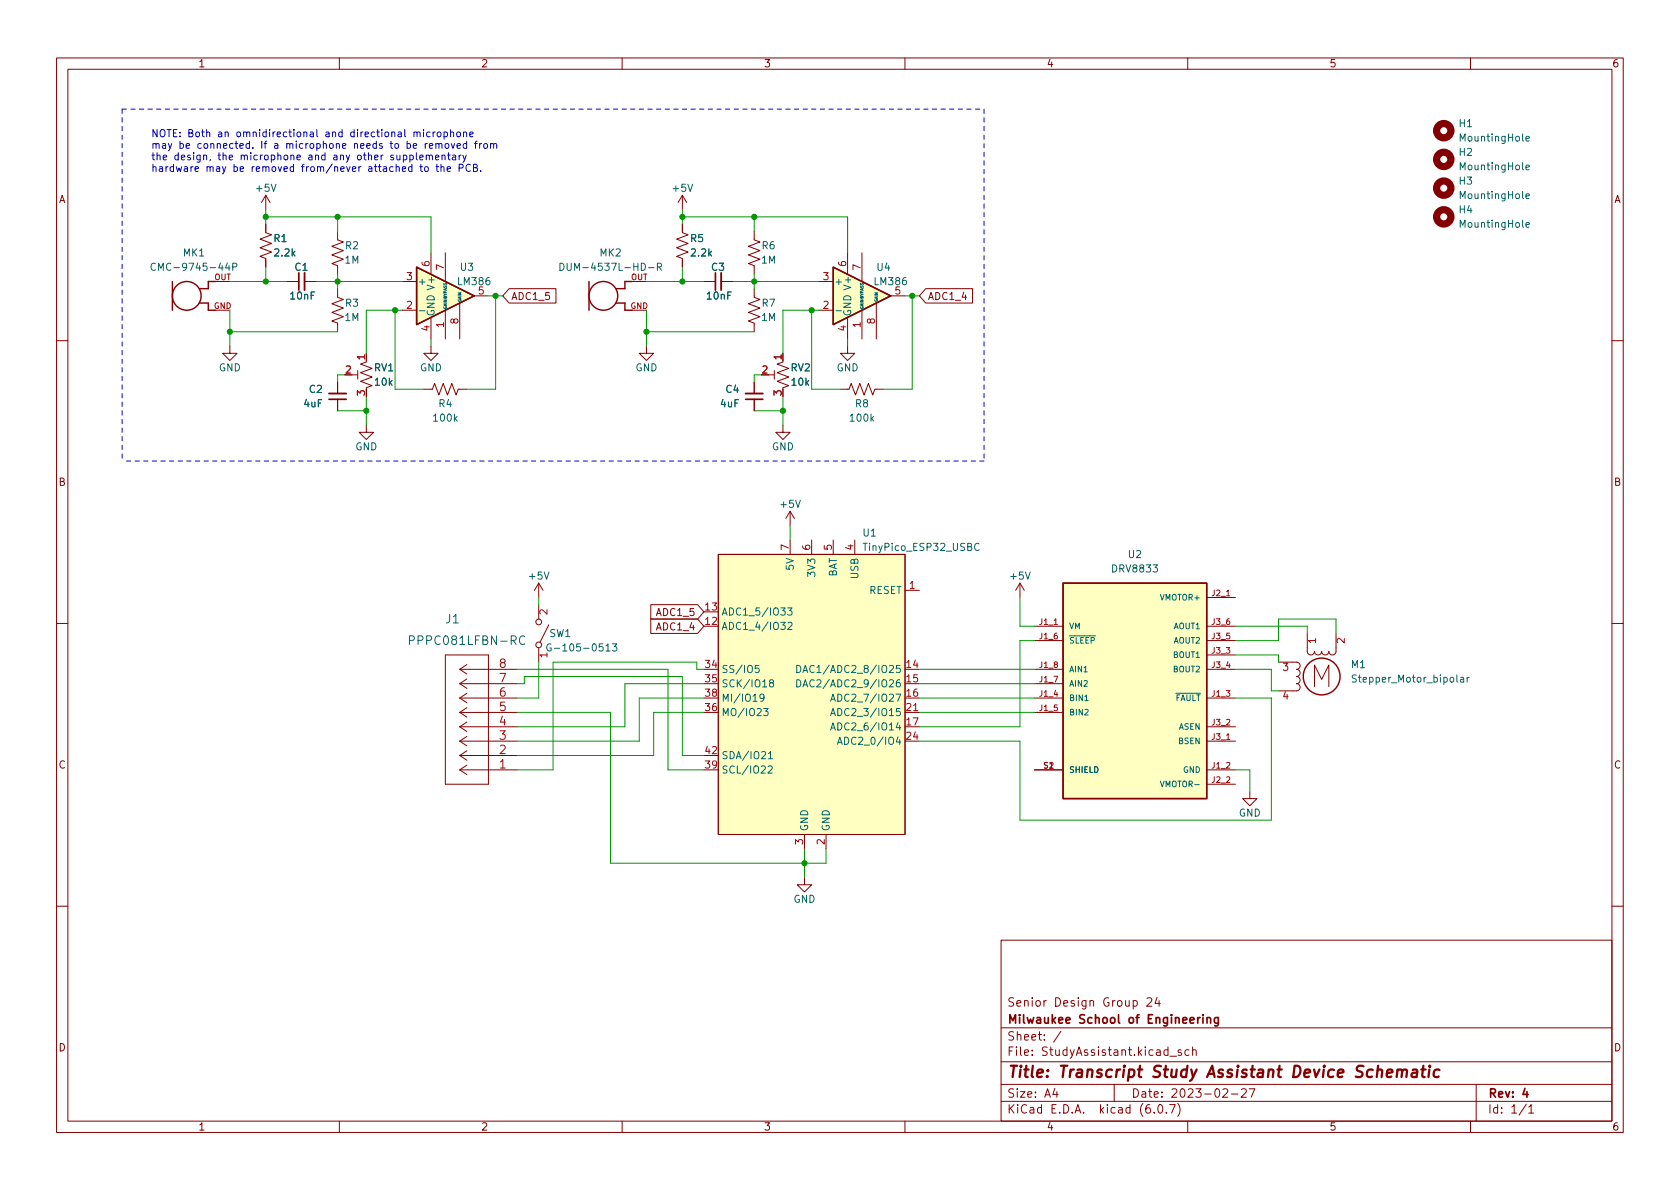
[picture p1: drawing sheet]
<svg xmlns="http://www.w3.org/2000/svg" width="297mm" height="210mm" viewBox="0 0 297 210" stroke-linecap="round" stroke-linejoin="round" font-family="sans-serif">
<g fill="none" stroke="#840000" stroke-width=".18">
<path d="M10 10.2h277v190.1h-277zM12 12.2h273v186.1h-273zM60 10.2v2M110 10.2v2M160 10.2v2M210 10.2v2M260 10.2v2M47 39.6v1.5l1 .4-2 .8 2 .7-2 .8 2 .8-2 .7 1 .4v1.5M47 34.5l-.8 1.3M47 34.5v2.6M47 34.5l.8 1.3M120.6 39.6v1.5l1.1 .4-2.1 .8 2.1 .7-2.1 .8 2.1 .8-2.1 .7 1 .4v1.5"/>
<path d="M120.6 34.5l-.7 1.3M120.6 34.5v2.6M120.6 34.5l.8 1.3M38.1 54.9h2.5M38.1 49.8h2.5M50.8 49.8h2M53.8 49.8h2.1M59.7 51v1.6l1 .4-2 .7 2 .8-2 .7 2 .8-2 .8 1 .3v1.6M59.7 40.9v1.5l1 .4-2 .8 2 .7-2 .8 2 .7-2 .8 1 .4v1.5M71.1 54.9h2.6M71.1 49.8h2.6M76.2 44.7v3.8"/>
<path d="M76.2 56.1v3.8M78.7 44.7v5.1M78.7 54.9v5M81.3 53.6v6.3M83.8 52.3h2.6M90 51h8.3v2.6h-8.3l-1.1-1.3zM111.8 54.9h2.5M111.8 49.8h2.5M124.5 49.8h2M127.5 49.8h2M133.3 51v1.6l1.1 .4-2.1 .7 2.1 .8-2.1 .7 2.1 .8-2.1 .8 1 .3v1.6M133.3 40.9v1.5l1.1 .4-2.1 .8 2.1 .7-2.1 .8 2.1 .7-2.1 .8 1 .4v1.5"/>
<path d="M144.8 54.9h2.5M144.8 49.8h2.5M149.9 44.7v3.8M149.9 56.1v3.8M152.4 44.7v5.1M152.4 54.9v5M154.9 53.6v6.3M157.5 52.3h2.5M163.7 51h8.3v2.6h-8.3l-1.1-1.3zM10 60.2h2M40.6 61.2v1.3h1.3l-1.3 1.2-1.2-1.2h1.2M59.7 67.6v2"/>
<path d="M59.7 70.6v2M62.2 66.3h1M63.2 65.5v1.6M64.8 75.2v1.2h1.2l-1.2 1.3-1.3-1.3h1.3M64.8 64l-1 .4 2 .7-2 .8 2 .8-2 .7 2 .8-1 .4M74.9 68.8h1.6l.3-1 .8 2 .8-2 .7 2 .8-2 .7 2 .4-1h1.5M76.2 61.2v1.3h1.3l-1.3 1.2-1.3-1.2h1.3M114.3 61.2v1.3h1.3l-1.3 1.2-1.3-1.2h1.3M133.3 67.6v2M133.3 70.6v2M135.9 66.3h1M136.9 65.5v1.6"/>
<path d="M138.4 75.2v1.2h1.3l-1.3 1.3-1.2-1.3h1.2M138.4 64l-1 .4 2 .7-2 .8 2 .8-2 .7 2 .8-1 .4M148.6 68.8h1.5l.4-1 .8 2 .7-2 .8 2 .7-2 .8 2 .4-1h1.5M149.9 61.2v1.3h1.2l-1.2 1.2-1.3-1.2h1.3M285 60.2h2M127 98h33v49.6h-33zM139.7 90.4l-.8 1.3M139.7 90.4v2.6M139.7 95.5v2.5M139.7 90.4l.8 1.3M143.5 95.5v2.5M147.3 95.5v2.5"/>
<path d="M151.1 95.5v2.5M10 110.2h2M78.7 115.8h7.7v22.9h-7.7zM81.3 118.4h10.1M81.3 118.4l1.2 .8M82.5 117.5l-1.2 .9M95.2 103.1v2.6M95.2 106.9v2.6M95.2 114.5v2.6M95.2 103.1l-.7 1.3M95.2 103.1l.8 1.3M97 110.5l-1.5 3"/>
<path d="M115.1 106.9h8.2l1.2 1.3-1.2 1.3h-8.2zM115.1 109.5h8.2l1.2 1.2-1.2 1.3h-8.2zM160 104.4h2.6M180.3 103.1l-.7 1.3M180.3 103.1v2.6M180.3 103.1l.8 1.3M182.9 118.4h5.1M182.9 110.7h5.1M182.9 113.3h5.1M213.4 115.8h5M213.4 118.4h5M213.4 110.7h5"/>
<path d="M213.4 113.3h5M213.4 105.7h5M226.1 117.1h3.1a.64 .64 0 0 1 .7 .6 .64 .64 0 0 1-.7 .7 .64 .64 0 0 1 .7 .6 .64 .64 0 0 1-.7 .6 .64 .64 0 0 1 .7 .7 .64 .64 0 0 1-.7 .6 .64 .64 0 0 1 .7 .6 .64 .64 0 0 1-.7 .7h-3.1M231.1 112v3.2a.64 .64 0 0 0 .7 .6 .64 .64 0 0 0 .6-.6 .64 .64 0 0 0 .6 .6 .64 .64 0 0 0 .7-.6 .64 .64 0 0 0 .6 .6 .64 .64 0 0 0 .6-.6 .64 .64 0 0 0 .7 .6 .64 .64 0 0 0 .6-.6v-3.2M285 110.2h2M81.3 126h10.1M81.3 120.9h10.1M81.3 120.9l1.2 .8M81.3 123.4h10.1M81.3 123.4l1.2 .9M81.3 126l1.2 .8M81.3 128.5h10.1"/>
<path d="M81.3 128.5l1.2 .9M81.3 131.1h10.1M81.3 131.1l1.2 .8M81.3 133.6h10.1M81.3 133.6l1.2 .8M81.3 136.1h10.1M81.3 136.1l1.2 .9M82.5 120.1l-1.2 .8M82.5 122.6l-1.2 .8M82.5 125.1l-1.2 .9M82.5 127.7l-1.2 .8M82.5 130.2l-1.2 .9"/>
<path d="M82.5 132.8l-1.2 .8M82.5 135.3l-1.2 .8M160 126h2.6M182.9 126h5.1M182.9 120.9h5.1M182.9 123.4h5.1M182.9 136.1h5.1M213.4 123.4h5M213.4 128.5h5M213.4 131.1h5M213.4 136.1h5M213.4 138.7h5"/>
<path d="M221 139.9v1.3h1.2l-1.2 1.3-1.3-1.3h1.3M232.4 121.4v-3.8l1.3 2.5 1.2-2.5v3.8M142.2 155.2v1.3h1.3l-1.3 1.2-1.2-1.2h1.2M142.2 147.6v2.5M146 147.6v2.5M10 160.2h2M177 166.3h108v32h-108zM200.4 177l.4-.1 .3 .3v.4l-.2 .3h-.5M202.8 176.6l.6-.2 .2 .2v.3l-.9 1h.9M204.6 176.4l-.4 1h.9M204.9 176.9v1M285 160.2h2"/>
<path d="M60 198.3v2M110 198.3v2M160 198.3v2M177 194.8h108M177 191.8h108M177 187.8h108M177 181.8h108M186.5 192.5l-.4 1h1M186.9 193v1M187.6 182.4l-1.3 1.9M197 191.8v3M204.1 196.7v.1"/>
<path d="M204.9 195.4l.2-.1a.81 .81 0 0 1 .6 .7 .81 .81 0 0 1-.3 .8h-.2a.81 .81 0 0 1-.6-.6 .81 .81 0 0 1 .3-.8zM206.2 196.7v.1M206.8 195.3h1l-.7 1.5M206.9 186.8h1.1M208.2 195.1a1.72 1.72 0 0 1 0 2.3M208.9 185.7l-.4-.1-.2 .2 .1 .3 .5 .1v.4h-.6M210 198.3v2M210.2 185.7l-.4-.1-.3 .3v.4l.1 .3h.6M210.9 185.8l.2-.2 .3 .1 .1 .9M210.9 185.1v1.5M216.2 192.7l.6-.2 .2 .2 .1 .3-1 1h1M217.7 193.5h1.2"/>
<path d="M219.5 192.7l.6-.2 .2 .2 .1 .3-1 1h1M220.9 192.5h1l-.7 1.5M260 198.3v2M261 191.8v6.5M269.9 195.3l-1.3 1.9M270.3 195.8l.4-.5v1.5M270.3 196.8h.9"/>
<circle cx="95.3" cy="114" r=".51"/>
<circle cx="95.3" cy="110" r=".51"/>
</g>
<g fill="none" stroke="#840000" stroke-width=".3">
<path d="M52.8 48.3v3M126.5 48.3v3M58.2 70.6h3M131.8 70.6h3.1M212.2 179.9l-.3 .1-.1 .2M212.7 179.4v.2M212.7 179.9v1M213.4 179.9v1M215.4 179.9v1.2l-.3 .3h-.3M213.4 180.1l.2-.2 .4 .1 .1 .9M215.4 180l-.4-.1-.3 .3v.4l.1 .3h.6M269.6 192.5l-.3 1h.9"/>
<path d="M270 193v1"/>
</g>
<path d="M247.1 189.3a.49 .49 0 0 1 .8 .1l-.1 1.1M247.1 189.1l-.2 1.4M247.9 189.4a.5 .5 0 0 1 .8-.2v1.3M249.8 189.2l.2-.1 .5 .1v1.3M250.6 189.6l-.7 .1a.4 .4 0 0 0-.3 .3 .4 .4 0 0 0 .2 .5l.7-.1M251.3 189.1h.8M251.7 188.5l-.2 1.7v.2l.4 .1M252.7 189.1l-.1 1.4M252.8 188.5l-.1 .1 .1 .1 .1-.1-.1-.1v.2M254.5 189.2a.66 .66 0 0 0-1 .3v.6l.1 .3 .2 .1 .6-.1" fill="none" stroke="#840000" stroke-width=".4"/>
<path d="M53.8 48.3v3M127.5 48.3v3M58.2 69.6h3M131.8 69.6h3.1" fill="none" stroke="#840000" stroke-width=".33"/>
<g fill="none" stroke="#840000" stroke-width=".25">
<path d="M30.5 49.8v5.1M35.3 53.6h1.5v1.3h1.3M38.1 49.8h-1.3v1.2h-1.5M73.7 47.2l10.1 5.1-10.1 5.1zM104.1 49.8v5.1M108.9 53.6h1.6v1.3h1.3M111.8 49.8h-1.3v1.2h-1.6M147.3 47.2l10.2 5.1-10.2 5.1zM188 103.1h25.4v38.1h-25.4z"/>
<circle cx="33" cy="52.3" r="2.54"/>
<circle cx="106.7" cy="52.3" r="2.54"/>
<circle cx="233.7" cy="119.6" r="3.3"/>
</g>
<g fill="none" stroke="#006464" stroke-width=".18">
<path d="M269.8 29.6l.6-.1-.1-.3h-.3l-.2 .2 .1 .6h.4M269.8 34.7l.6-.1-.1-.3h-.3l-.2 .1 .1 .7h.4M269.8 24.5l.6-.1-.1-.2-.3-.1-.2 .2 .1 .6h.4M269.8 39.8l.6-.2-.1-.2-.3-.1-.2 .2 .1 .6h.4M27.5 46.7a.6 .6 0 0 0-.9 .4 .6 .6 0 0 0 .6 .7l.3-.1M41.2 47.2l.6-.1 .1-.1-.1-.3-.6-.2v1.3M74.2 54.9h.9M99 46.5a.64 .64 0 0 1 .7 .7 .64 .64 0 0 1-.7 .6zM116.2 47.2l.6-.1 .2-.1-.1-.3-.7-.2v1.3M116.5 47.2l.5 .6M147.8 54.9h1M173.1 96.2a.6 .6 0 0 0-.8 .4 .6 .6 0 0 0 .6 .7l.2-.1"/>
<path d="M72.4 113.2h.7l.2-.2-.1-.4-.2-.2h-.6v1.6M92.8 112.6a.61 .61 0 0 0-.8 0 .61 .61 0 0 0-.2 .7 .57 .57 0 0 0 .3 .6 .57 .57 0 0 0 .7-.1M97.4 113.9a.59 .59 0 0 0-.7 .6 .59 .59 0 0 0 .7 .6l.1-.5h-.3M108.3 113.9h.8l-.5 .4 .4 .2v.5l-.2 .1-.5-.1M134.2 117.7h-.6l-.1 .6 .2-.2 .4 .1 .1 .2v.4l-.2 .1-.5-.1M139.3 107.5h.7l-.4 .5 .4 .1v.6l-.2 .1-.5-.1M139.3 110.2l.5-.2 .2 .4-.7 .9h.7M140.9 117.7a.64 .64 0 0 1 .7 .6 .64 .64 0 0 1-.7 .6zM142 118.9l.4-1.2 .4 1.2M142.1 118.6h.6M239.8 119.4h-.5l-.2 .1v.3l.6 .3 .1 .3-.2 .2h-.5M258.3 119.8h.4l.1 .8"/>
<path d="M259.4 119.8v.8M259.8 119.8l-.4 .2M135 125.3h.8l-.4 .5 .3 .1v.5l-.1 .2-.6-.2M135.1 123.3l-.3 .2h-.2l-.2-.2 .1-.5 .3-.1 .2 .2a.84 .84 0 0 1-.3 1.1h-.2M135.8 135.6l.5-.2 .2 .4-.8 .9h.8M135.9 133.3l.3-.4v1.3M135.9 134.2h.7M136.3 120.7l-.2-.2v-.2l.2-.1 .4 .1 .1 .1-.1 .2-.5 .2-.1 .2v.2l.2 .3 .4-.1 .1-.2v-.2l-.3-.3M140.9 120.2a.64 .64 0 0 1 .7 .6 .64 .64 0 0 1-.7 .7zM142 121.5l.4-1.3 .4 1.3M142.1 121.1h.6M146.9 124l.4-1.3 .4 1.3"/>
<path d="M146.9 129.1l.4-1.3 .4 1.3M146.9 126.6l.4-1.3 .4 1.3M147 123.6h.6M147 128.7h.6M147 126.2h.6M148.1 131.6l.4-1.2 .4 1.2M148.2 131.3h.6M191.8 123.9h.6M205.2 138.1l.3 1 .3-1M258.8 120.1h-.4l-.2 .2 .2 .3h.4"/>
</g>
<g fill="none" stroke="#840000" stroke-width="1.3">
<circle cx="255.3" cy="23.1" r="1.27"/>
<circle cx="255.3" cy="28.2" r="1.27"/>
<circle cx="255.3" cy="33.3" r="1.27"/>
<circle cx="255.3" cy="38.3" r="1.27"/>
</g>
<g fill="#ffffc2" stroke="#ffffc2" stroke-width=".18">
<path d="M73.7 47.2l10.1 5.1-10.1 5.1z"/>
<path d="M127 98h33v49.6h-33z"/>
<path d="M147.3 47.2l10.2 5.1-10.2 5.1z"/>
<path d="M188 103.1h25.4v38.1h-25.4z"/>
</g>
<g fill="none" stroke="#0000c2" stroke-width=".18">
<path d="M72.5 27.5l.3-.1 .3 .3-.1 .5h-.5M72.5 27.4v1.3M73.2 23.5l.2-.2 .3 .1v.8M73.6 27v1.1l.2 .2M73.7 23.5l.2-.2 .3 .1 .1 .8M74.2 27.9l.6-.2v-.2l-.4-.1-.2 .2 .1 .6h.5M74.2 29.5h.5M74.4 29v1.1l.3 .2M74.9 22.9v.1M74.9 23.3v.9M75.2 29.5h.3l.2 .2v.4l-.2 .2h-.3l-.1-.2zM75.4 27.5l.2-.1 .3 .1v.8"/>
<path d="M75.4 27.4v.9M75.9 25.8l.6-.1v-.3h-.4l-.2 .2 .1 .6h.5M75.9 27.6l.2-.2 .3 .1 .1 .8M76 23.4l-.3-.1-.3 .3 .2 .5h.4M76.6 23.3v.9M76.9 23.3l-.3 .3M77 27.9l.6-.2-.1-.2-.3-.1-.2 .2 .1 .6h.4M77.1 25.5l.1-.1h.3l.1 .8M77.1 25.4v.8M77.1 29.5h.4M77.2 29v1.1l.3 .2M77.4 23.5l.1-.2 .4 .2 .1 .4-.2 .2-.3 .1-.1-.1z"/>
<path d="M77.6 25.6l.2-.2h.3l.1 .8M78 29.6l.2-.1h.3v.8M78 29v1.3M78.2 27.5l.1-.1 .3 .1 .1 .8M78.2 27.4v.9M78.5 23.4l.4-.1 .2 .3-.1 .5h-.5M78.5 23.3v1.3M78.8 25.4h.3l.3 .2v.4l-.3 .2h-.3l-.1-.2zM79.1 29.9l.6-.1-.1-.3h-.4l-.1 .2v.6h.5M79.1 27.4h.5M79.3 27v1.1l.3 .2M79.7 23.5l.1-.2 .3 .1 .1 .8"/>
<path d="M79.7 22.9v1.3M79.8 25.4l.3 .8 .3-.8M80 27.5h.5l.1 .8M80.6 27.7l-.5 .1-.1 .2 .1 .3 .5-.1M80.8 25.8l.6-.1v-.3h-.4l-.2 .2 .1 .6h.5M80.9 23.4l.3-.1 .2 .3v.3l-.2 .3-.3-.1-.1-.2zM81.2 29.7h.6l.1-.2-.1-.3-.6-.2v1.3M81.2 27.4v.9M81.5 27.4l-.3 .3M81.8 27.4l.3 .9M82 23.5l.1-.2 .3 .1 .1 .8M82 23.3v.9"/>
<path d="M82.4 27.4l-.4 1.2-.2 .1M82.5 25.4h-.4l-.2 .2 .1 .6h.5M82.5 25v1.2M83 23.8l.7-.2-.1-.2-.4-.1-.2 .2 .1 .6h.5M83.2 29.2a.6 .6 0 0 0-.9 .4 .6 .6 0 0 0 .6 .7l.3-.1M83.7 29.7l.6-.1 .1-.2-.1-.2-.6-.2v1.3h.5l.2-.1v-.3l-.3-.2M83.9 25.4h.5M84.4 25l-.3 .1v1.1M84.8 25.4v.8M85 30.2v.1M85.2 25.4l-.4 .2M85.7 25.4h.3l.2 .2v.4l-.2 .2h-.3l-.2-.2z"/>
<path d="M86.7 25.5l.2-.1h.3l.1 .8M86.7 25.4v.8M87.3 25.6l.2-.2h.3v.8"/>
</g>
<path d="M21.6 19.3v62.2M21.6 19.3h152.4M174 19.3v62.2M174 81.5h-152.4" fill="none" stroke="#0000c2" stroke-width=".18" stroke-dasharray=".8 .8"/>
<g fill="none" stroke="#009600" stroke-width=".18">
<path d="M47 38.3h29.2v6.4M47 37.1v2.5M59.7 38.3v2.6M120.6 37.1v2.5M120.6 38.3h29.3v6.4M133.3 38.3v2.6M40.6 49.8h10.2M40.6 58.7h19.1M40.6 54.9v6.3M47 47.2v2.6M55.9 49.8h15.2M59.7 48.5v2.5"/>
<path d="M69.8 54.9v13.9h5.1M71.1 54.9h-6.3v7.6M76.2 59.9v1.3M86.4 52.3h2.5M87.6 52.3v16.5h-5.1M114.3 54.9v6.3M114.3 49.8h10.2M114.3 58.7h19M120.6 47.2v2.6M129.5 49.8h15.3M133.3 48.5v2.5M143.5 54.9v13.9h5.1"/>
<path d="M144.8 54.9h-6.4v7.6M149.9 59.9v1.3M160 52.3h2.6M161.3 52.3v16.5h-5.1M59.7 72.6h5.1M61 66.3h-1.3v1.3M64.8 70.1v5.1M133.3 72.6h5.1M134.6 66.3h-1.3v1.3M138.4 70.1v5.1M139.7 93v2.5M91.4 118.4h26.7v17.7h6.4"/>
<path d="M95.2 105.7v1.2M95.2 117.1v6.3h-3.8M124.5 118.4h-1.3v-1.3h-25.4v19h-6.4M162.6 118.4h20.3M180.3 105.7v5h2.6M182.9 113.3h-2.6v15.2h-17.7M218.4 118.4h6.4v3.8h1.3M218.4 110.7h12.7v1.3M218.4 115.8h7.7v1.3M236.2 112v-2.5h-10.1v3.8h-7.7M91.4 120.9h1.3v-1.3h27.9v14h3.9M91.4 126h16.5v26.6h38.1v-2.5"/>
<path d="M124.5 120.9h-14v7.6h-19.1M124.5 126h-8.9v7.6h-24.2M124.5 123.4h-11.5v7.7h-21.6M162.6 120.9h20.3M162.6 126h20.3M162.6 123.4h20.3M218.4 123.4h6.4v21.6h-44.5v-13.9h-17.7M218.4 136.1h2.6v3.8M142.2 150.1v5.1"/>
</g>
<g fill="#009600" stroke="#009600" stroke-width=".18">
<circle cx="69.8" cy="54.9" r=".46"/>
<circle cx="59.7" cy="49.8" r=".46"/>
<circle cx="87.6" cy="52.3" r=".46"/>
<circle cx="64.8" cy="72.6" r=".46"/>
<circle cx="143.5" cy="54.9" r=".46"/>
<circle cx="120.6" cy="38.3" r=".46"/>
<circle cx="114.3" cy="58.7" r=".46"/>
<circle cx="133.3" cy="38.3" r=".46"/>
<circle cx="133.3" cy="49.8" r=".46"/>
<circle cx="120.6" cy="49.8" r=".46"/>
<circle cx="138.4" cy="72.6" r=".46"/>
<circle cx="59.7" cy="38.3" r=".46"/>
<circle cx="47" cy="38.3" r=".46"/>
<circle cx="47" cy="49.8" r=".46"/>
<circle cx="40.6" cy="58.7" r=".46"/>
<circle cx="161.3" cy="52.3" r=".46"/>
<circle cx="142.2" cy="152.6" r=".46"/>
</g>
<text font-size="2.8" fill="#840000" x="178" y="190.6">Title: Transcript Study Assistant Device Schematic</text>
<g font-size="2.1" fill="#006464">
<text x="78.8" y="110.2">J1</text>
<text x="73.2" y="114">PPPC081LFBN-RC</text>
</g>
<g font-size="2.1" fill="#a90000">
<text x="88.3" y="118.1">8</text>
<text x="88.3" y="125.7">5</text>
<text x="88.3" y="123.2">6</text>
<text x="88.3" y="120.6">7</text>
<text x="88.3" y="130.8">3</text>
<text x="88.3" y="128.3">4</text>
<text x="88.3" y="135.9">1</text>
<text x="88.3" y="133.3">2</text>
</g>
<g font-size="2.1" fill="#840000">
<text x="178" y="178">Senior Design Group 24</text>
<text x="178" y="184">Sheet: /</text>
<text x="178" y="181">Milwaukee School of Engineering</text>
<text x="178" y="186.7">File: StudyAssistant.kicad_sch</text>
<text x="178" y="196.9">KiCad E.D.A. kicad (6.0.7)</text>
<text x="178" y="194.1">Size: A4</text>
<text x="200" y="194.1">Date: 2023-02-27</text>
<text x="263" y="194.1">Rev: 4</text>
<text x="263" y="196.9">Id: 1/1</text>
</g>
<g font-size="1.8" fill="#840000">
<text x="35" y="11.9">1</text>
<text x="85" y="11.9">2</text>
<text x="135" y="11.9">3</text>
<text x="185" y="11.9">4</text>
<text x="235" y="11.9">5</text>
<text x="285" y="11.9">6</text>
<text x="10.3" y="35.9">A</text>
<text x="285.3" y="35.9">A</text>
<text x="90.3" y="53">ADC1_5</text>
<text x="164" y="53">ADC1_4</text>
<text x="10.3" y="85.9">B</text>
<text x="285.3" y="85.9">B</text>
<text x="116.2" y="108.9">ADC1_5</text>
<text x="116.2" y="111.5">ADC1_4</text>
<text x="10.3" y="135.9">C</text>
<text x="285.3" y="135.9">C</text>
<text x="10.3" y="185.9">D</text>
<text x="285.3" y="185.9">D</text>
<text x="35" y="199.9">1</text>
<text x="85" y="199.9">2</text>
<text x="135" y="199.9">3</text>
<text x="185" y="199.9">4</text>
<text x="235" y="199.9">5</text>
<text x="285" y="199.9">6</text>
</g>
<g font-size="1.8" fill="#006464">
<text x="258" y="22.5">H1</text>
<text x="258" y="27.6">H2</text>
<text x="258.4" y="25">MountingHole</text>
<text x="45.4" y="33.9">+5V</text>
<text x="119.1" y="33.9">+5V</text>
<text x="258" y="32.6">H3</text>
<text x="258.4" y="30.1">MountingHole</text>
<text x="258.4" y="35.2">MountingHole</text>
<text x="258" y="37.7">H4</text>
<text x="258.4" y="40.3">MountingHole</text>
<text x="28.1" y="47.9">CMC-9745-44P</text>
<text x="32.4" y="45.3">MK1</text>
<text x="48.4" y="42.8">R1</text>
<text x="48.6" y="45.3">2.2k</text>
<text x="52.2" y="47.9">C1</text>
<text x="61" y="46.6">1M</text>
<text x="61.1" y="44.1">R2</text>
<text x="81.4" y="47.9">U3</text>
<text x="100.6" y="47.9">DUM-4537L-HD-R</text>
<text x="106.1" y="45.3">MK2</text>
<text x="122.1" y="42.8">R5</text>
<text x="122.3" y="45.3">2.2k</text>
<text x="125.8" y="47.9">C3</text>
<text x="134.7" y="46.6">1M</text>
<text x="134.8" y="44.1">R6</text>
<text x="155.1" y="47.9">U4</text>
<text x="51.4" y="53">10nF</text>
<text x="73.8" y="50.4">+</text>
<text x="81.1" y="50.4">LM386</text>
<text x="125.1" y="53">10nF</text>
<text x="147.4" y="50.4">+</text>
<text x="154.7" y="50.4">LM386</text>
<text x="61" y="56.8">1M</text>
<text x="61.1" y="54.2">R3</text>
<text x="76.8" y="56" transform="rotate(-90 76.8 56)">GND V+</text>
<text x="134.7" y="56.8">1M</text>
<text x="134.8" y="54.2">R7</text>
<text x="150.5" y="56" transform="rotate(-90 150.5 56)">GND V+</text>
<text x="38.7" y="65.7">GND</text>
<text x="66.2" y="65.7">RV1</text>
<text x="74.2" y="65.7">GND</text>
<text x="112.3" y="65.7">GND</text>
<text x="139.8" y="65.7">RV2</text>
<text x="147.9" y="65.7">GND</text>
<text x="54.7" y="69.5">C2</text>
<text x="66.4" y="68.2">10k</text>
<text x="128.4" y="69.5">C4</text>
<text x="140" y="68.2">10k</text>
<text x="53.8" y="72">4uF</text>
<text x="76.8" y="74.5">100k</text>
<text x="77.6" y="72">R4</text>
<text x="127.4" y="72">4uF</text>
<text x="150.4" y="74.5">100k</text>
<text x="151.3" y="72">R8</text>
<text x="62.8" y="79.6">GND</text>
<text x="136.5" y="79.6">GND</text>
<text x="138.1" y="89.8">+5V</text>
<text x="152.6" y="94.9">U1</text>
<text x="140.3" y="100.7" transform="rotate(-90 140.3 100.7)">5V</text>
<text x="144.1" y="101.7" transform="rotate(-90 144.1 101.7)">3V3</text>
<text x="153" y="97.4">TinyPico_ESP32_USBC</text>
<text x="196.8" y="101.2">DRV8833</text>
<text x="199.5" y="98.7">U2</text>
<text x="93.7" y="102.5">+5V</text>
<text x="148" y="102.2" transform="rotate(-90 148 102.2)">BAT</text>
<text x="151.8" y="102.3" transform="rotate(-90 151.8 102.3)">USB</text>
<text x="153.6" y="105">RESET</text>
<text x="178.7" y="102.5">+5V</text>
<text x="97.1" y="112.6">SW1</text>
<text x="127.5" y="111.4">ADC1_4/IO32</text>
<text x="127.5" y="108.8">ADC1_5/IO33</text>
<text x="98.2" y="115.2">G-105-0513</text>
<text x="127.5" y="119">SS/IO5</text>
<text x="143.1" y="119">DAC1/ADC2_8/IO25</text>
<text x="238.9" y="118.1">M1</text>
<text x="127.5" y="121.5">SCK/IO18</text>
<text x="127.5" y="124.1">MI/IO19</text>
<text x="143.1" y="121.5">DAC2/ADC2_9/IO26</text>
<text x="148.4" y="124.1">ADC2_7/IO27</text>
<text x="239.7" y="120.7">Stepper_Motor_bipolar</text>
<text x="127.5" y="126.6">MO/IO23</text>
<text x="148.4" y="129.2">ADC2_6/IO14</text>
<text x="148.4" y="126.6">ADC2_3/IO15</text>
<text x="149.4" y="131.7">ADC2_0/IO4</text>
<text x="127.5" y="136.8">SCL/IO22</text>
<text x="127.5" y="134.2">SDA/IO21</text>
<text x="142.9" y="147.1" transform="rotate(-90 142.9 147.1)">GND</text>
<text x="146.7" y="147.1" transform="rotate(-90 146.7 147.1)">GND</text>
<text x="219" y="144.4">GND</text>
<text x="140.3" y="159.6">GND</text>
</g>
<g font-size="1.8" fill="#0000c2">
<text x="26.7" y="24.2">NOTE: Both an omnidirectional and directional microphone</text>
<text x="26.7" y="26.3">may be connected. If a microphone needs to be removed from</text>
<text x="26.7" y="28.3">the design, the microphone and any other supplementary</text>
<text x="26.7" y="30.4">hardware may be removed from/never attached to the PCB.</text>
</g>
<g font-size="1.8" fill="#a90000">
<text x="75.9" y="47.1" transform="rotate(-90 75.9 47.1)">6</text>
<text x="78.5" y="47.7" transform="rotate(-90 78.5 47.7)">7</text>
<text x="149.6" y="47.1" transform="rotate(-90 149.6 47.1)">6</text>
<text x="152.1" y="47.7" transform="rotate(-90 152.1 47.7)">7</text>
<text x="71.9" y="49.5">3</text>
<text x="84.6" y="52.1">5</text>
<text x="145.6" y="49.5">3</text>
<text x="158.3" y="52.1">5</text>
<text x="71.9" y="54.6">2</text>
<text x="75.9" y="58.5" transform="rotate(-90 75.9 58.5)">4</text>
<text x="78.5" y="57.9" transform="rotate(-90 78.5 57.9)">1</text>
<text x="81" y="57.3" transform="rotate(-90 81 57.3)">8</text>
<text x="145.6" y="54.6">2</text>
<text x="149.6" y="58.5" transform="rotate(-90 149.6 58.5)">4</text>
<text x="152.1" y="57.9" transform="rotate(-90 152.1 57.9)">1</text>
<text x="154.7" y="57.3" transform="rotate(-90 154.7 57.3)">8</text>
<text x="64.5" y="63.6" transform="rotate(-90 64.5 63.6)">1</text>
<text x="138.2" y="63.6" transform="rotate(-90 138.2 63.6)">1</text>
<text x="61.1" y="66">2</text>
<text x="64.5" y="70" transform="rotate(-90 64.5 70)">3</text>
<text x="134.8" y="66">2</text>
<text x="138.2" y="70" transform="rotate(-90 138.2 70)">3</text>
<text x="139.4" y="97.3" transform="rotate(-90 139.4 97.3)">7</text>
<text x="143.3" y="97.3" transform="rotate(-90 143.3 97.3)">6</text>
<text x="147.1" y="97.3" transform="rotate(-90 147.1 97.3)">5</text>
<text x="150.9" y="97.3" transform="rotate(-90 150.9 97.3)">4</text>
<text x="124.7" y="107.9">13</text>
<text x="160.8" y="104.1">1</text>
<text x="96.8" y="108.7" transform="rotate(-90 96.8 108.7)">2</text>
<text x="124.7" y="110.5">12</text>
<text x="232.7" y="113.8" transform="rotate(-90 232.7 113.8)">1</text>
<text x="237.7" y="113.8" transform="rotate(-90 237.7 113.8)">2</text>
<text x="96.8" y="116.3" transform="rotate(-90 96.8 116.3)">1</text>
<text x="124.7" y="118.1">34</text>
<text x="160.3" y="118.1">14</text>
<text x="226.8" y="118.6">3</text>
<text x="124.7" y="120.6">35</text>
<text x="124.7" y="125.7">36</text>
<text x="124.7" y="123.2">38</text>
<text x="160.3" y="120.6">15</text>
<text x="160.3" y="123.2">16</text>
<text x="160.3" y="125.7">21</text>
<text x="226.8" y="123.7">4</text>
<text x="160.3" y="128.3">17</text>
<text x="160.3" y="130.8">24</text>
<text x="124.7" y="135.9">39</text>
<text x="124.7" y="133.3">42</text>
<text x="142" y="149.3" transform="rotate(-90 142 149.3)">3</text>
<text x="145.8" y="149.3" transform="rotate(-90 145.8 149.3)">2</text>
</g>
<g font-size="1.4" fill="#a90000">
<text x="37.9" y="49.5">OUT</text>
<text x="111.5" y="49.5">OUT</text>
<text x="37.8" y="54.6">GND</text>
<text x="111.5" y="54.6">GND</text>
<text x="214.3" y="105.4">J2_1</text>
<text x="183.8" y="110.5">J1_1</text>
<text x="183.8" y="113">J1_6</text>
<text x="214.3" y="113">J3_5</text>
<text x="214.3" y="110.5">J3_6</text>
<text x="183.8" y="118.1">J1_8</text>
<text x="214.3" y="115.6">J3_3</text>
<text x="214.3" y="118.1">J3_4</text>
<text x="183.8" y="123.2">J1_4</text>
<text x="183.8" y="125.7">J1_5</text>
<text x="183.8" y="120.6">J1_7</text>
<text x="214.3" y="123.2">J1_3</text>
<text x="214.3" y="130.8">J3_1</text>
<text x="214.3" y="128.3">J3_2</text>
<text x="184.6" y="135.9">S1</text>
<text x="185.5" y="135.9">2</text>
<text x="214.3" y="135.9">J1_2</text>
<text x="214.3" y="138.4">J2_2</text>
</g>
<g font-size="1.4" fill="#006464">
<text x="205.3" y="106.2">VMOTOR+</text>
<text x="189" y="111.2">VM</text>
<text x="189" y="113.8">~{SLEEP}</text>
<text x="207.5" y="113.8">AOUT2</text>
<text x="207.5" y="111.2">AOUT1</text>
<text x="189" y="118.9">AIN1</text>
<text x="207.5" y="116.3">BOUT1</text>
<text x="207.5" y="118.9">BOUT2</text>
<text x="189" y="123.9">BIN1</text>
<text x="189" y="121.4">AIN2</text>
<text x="206.6" y="123.9">~{FAULT}</text>
<text x="189" y="126.5">BIN2</text>
<text x="208.4" y="131.6">BSEN</text>
<text x="208.4" y="129">ASEN</text>
<text x="189" y="136.6">SHIELD</text>
<text x="209.2" y="136.6">GND</text>
<text x="205.7" y="139.2">VMOTOR-</text>
</g>
<g font-size=".7" fill="#006464">
<text x="81.5" y="53.5" transform="rotate(-90 81.5 53.5)">GAIN</text>
<text x="155.2" y="53.5" transform="rotate(-90 155.2 53.5)">GAIN</text>
<text x="79" y="54.7" transform="rotate(-90 79 54.7)">GAIN BYPASS</text>
<text x="152.7" y="54.7" transform="rotate(-90 152.7 54.7)">GAIN BYPASS</text>
</g>
</svg>
